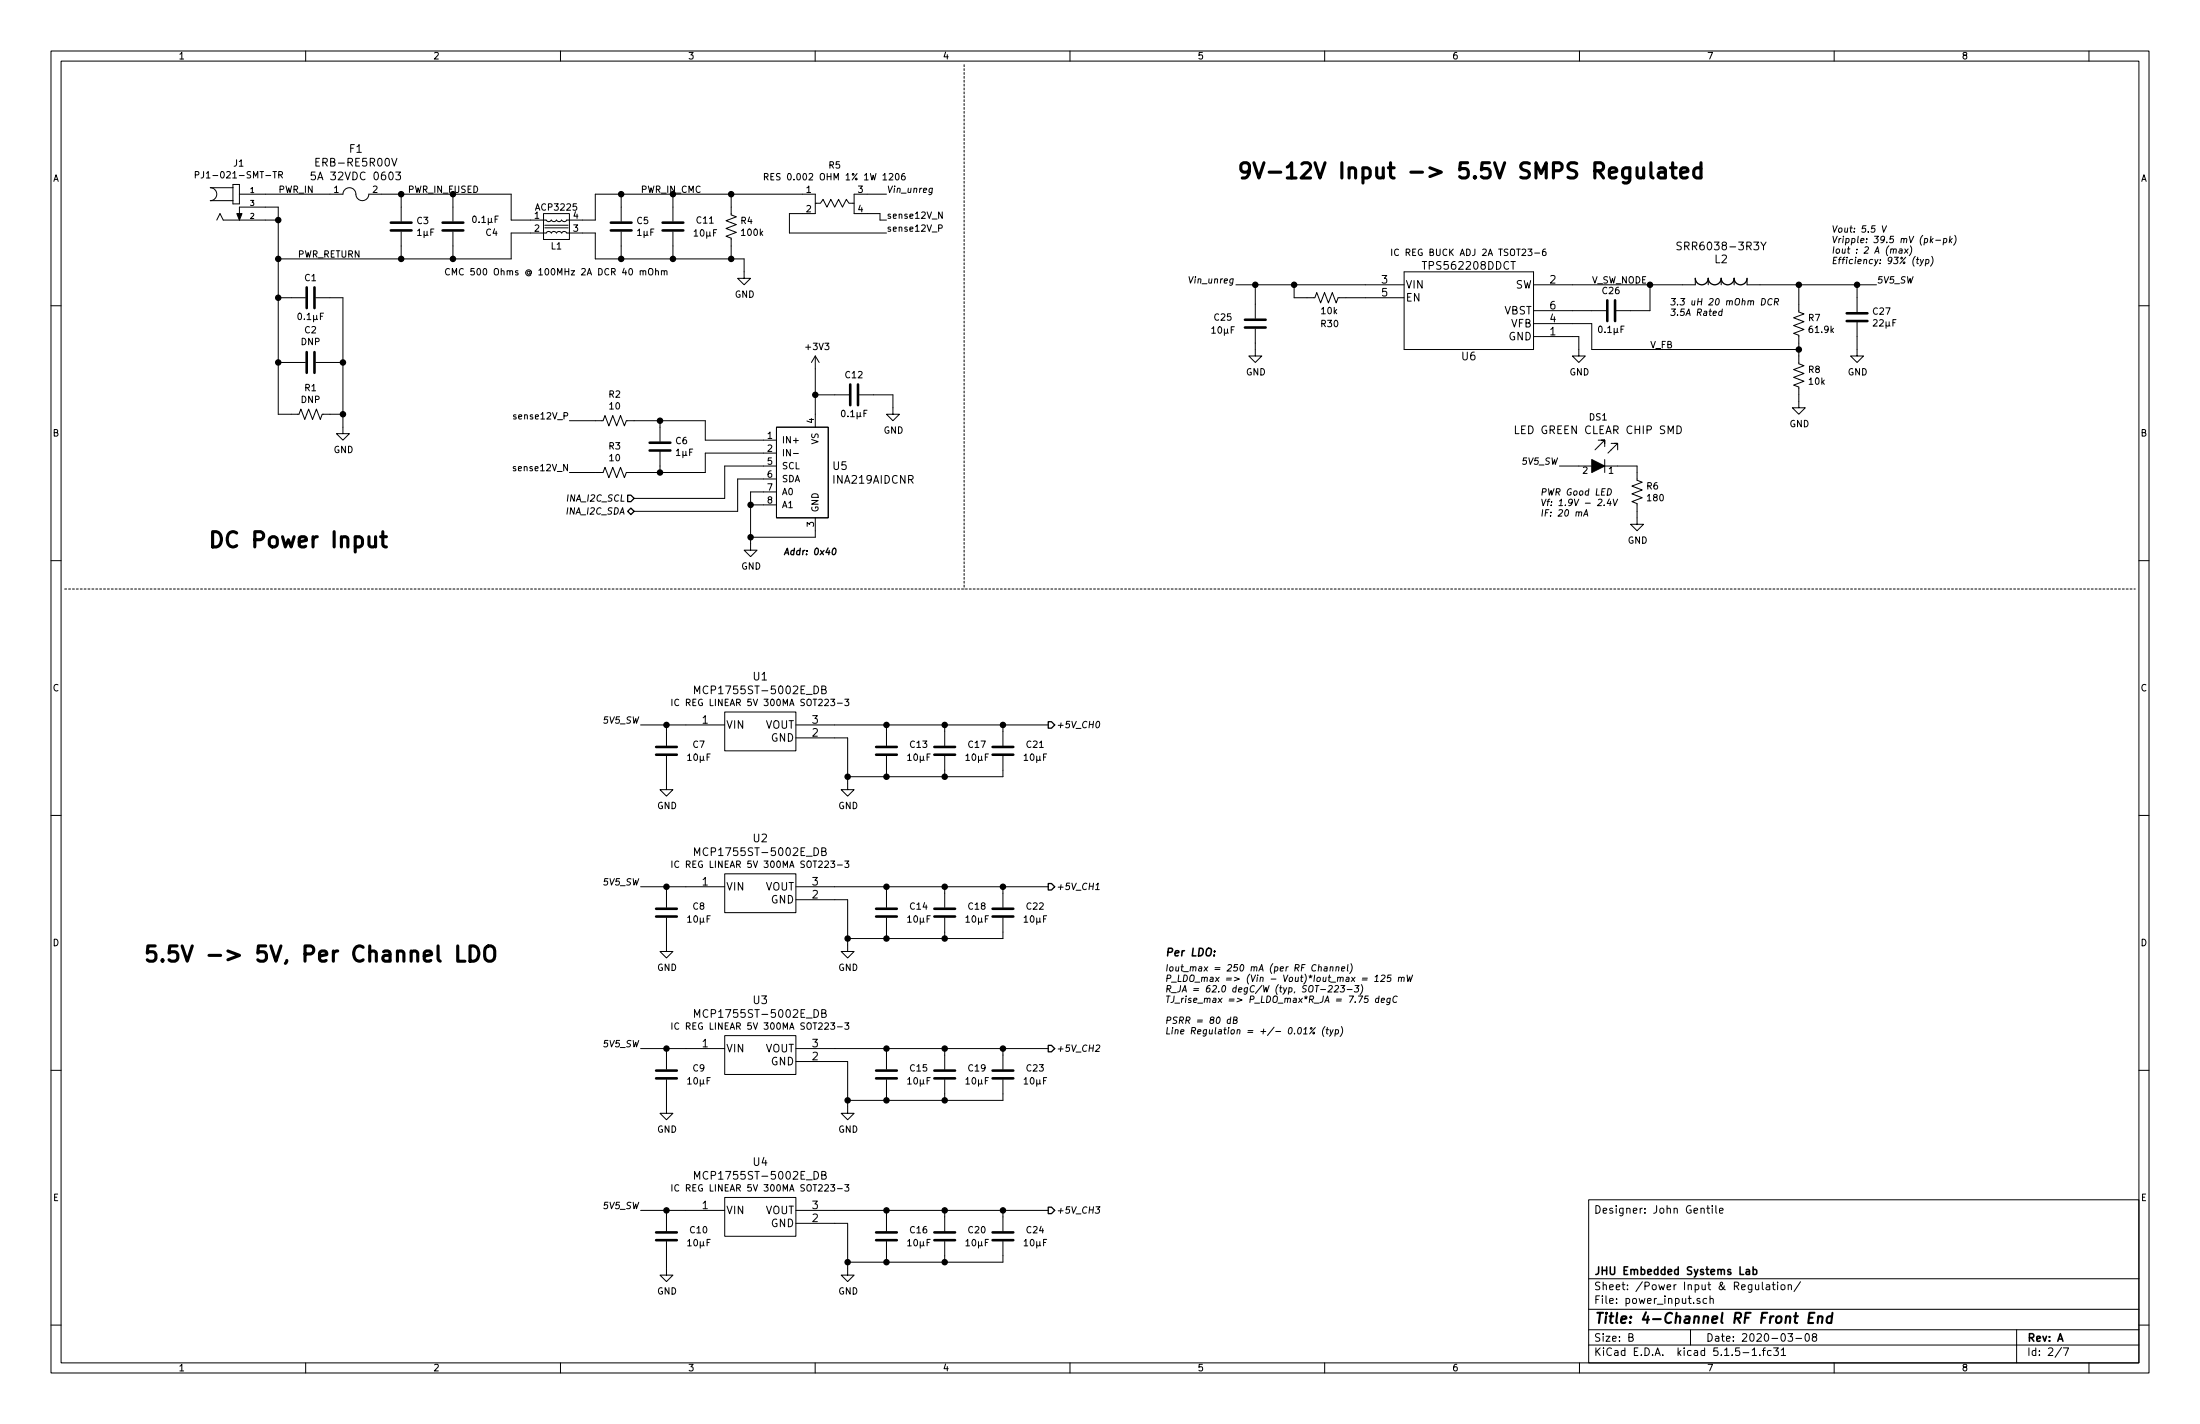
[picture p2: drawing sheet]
<svg xmlns="http://www.w3.org/2000/svg" width="432mm" height="279mm" viewBox="0 0 432 279" stroke-linecap="round" stroke-linejoin="round" font-family="sans-serif">
<g fill="none" stroke="#000" stroke-width=".2">
<path d="M10 10h411.8v259.4h-411.8zM12 12h407.8v255.4h-407.8zM60 10v2M110 10v2M160 10v2M210 10v2M260 10v2M310 10v2M360 10v2M410 10v2M38.3 34.3h.6l.1-.5-.7-.1v1.2M45.7 36.8h-4.4a1.27 1.27 0 0 1 1.2 1.3 1.27 1.27 0 0 1-1.2 1.3h4.4"/>
<path d="M45.7 36.2h1.3v3.8h-1.3zM47 38.1h20.3a1.31 1.31 0 0 1 1.5-1.3 1.31 1.31 0 0 1 1.1 1.6 1.27 1.27 0 0 0 1.4 1 1.27 1.27 0 0 0 1.1-1.3h27.9v5.1h6.9l.4 .3 .4-.1a.32 .32 0 0 1 .6 .1l.4-.1a.32 .32 0 0 1 .6 .1l.5-.1a.32 .32 0 0 1 .5 .1l.4-.1 .2-.2h5.6v-5.1h43.2v3.8h-5.1v3.8h19.1M54.7 34.3h.6l.1-.2v-.3l-.7-.1v1.2M55 34.3l.4 .6M61.8 33.8h-.7v.7l.2-.2 .5 .1 .1 .2-.1 .5-.2 .2-.5-.2M76.9 31.1l.5 1.5 .5-1.5M77.7 33.8h.9l-.5 .5 .4 .1 .1 .2-.1 .6-.6 .1-.2-.2M78.7 38.1v5.3M88.9 38.1v5.3M121.9 38.1v5.3M132.1 38.1v5.3M143.5 38.1v4.1l1 .3-2 .8 2 .8-2 .7 2 .8-2 .8 1 .3v4.1"/>
<path d="M150 34.7l.7-.1v-.4l-.7-.2v1.3M150.3 34.7l.4 .6M151.3 34.6h.4M151.9 34h-.6v1.3h.6M160 39.9h1l.5-.8 .8 1.5 .8-1.5 .7 1.5 .8-1.5 .8 1.5 .7-1.5 .5 .8h1M174 38.1h-6.4v3.8h5.1v1.3h1.3M175.8 34.2l.2-.2a.67 .67 0 0 1 .5 .7 .67 .67 0 0 1-.5 .6l-.3-.5zM177.5 34l-.4 .2-.2 .4 .2 .7h.4l.2-.2-.2-.5-.3-.1-.3 .3M183 37h-.5l-.2 .5 .2 .3 .4-.1M183 36.9l-.1 1-.3 .3-.3-.1M10 60h2M42.5 43.2l.7-1.3 .6 1.3h10.8"/>
<path d="M47 43.2v-2.6h7.6v40.7h4.1l.4-1 .7 2 .8-2 .7 2 .8-2 .8 2 .3-1h4.1M54.6 50.8h45.7v-5.1h6.9l.2-.2 .4-.1a.33 .33 0 0 0 .6 .1l.4-.1a.33 .33 0 0 0 .6 .1l.5-.1a.33 .33 0 0 0 .5 .1l.5-.1 .4 .3h5.5v5.1h29.2v3.8h1.3l-1.3 1.3-1.2-1.3h1.2M54.6 58.4h5.3M62 58.4h5.3v26.7h1.3l-1.3 1.3-1.3-1.3h1.3M78.7 45.5v5.3M88.2 52.8a.6 .6 0 0 0-.8 .4 .6 .6 0 0 0 .6 .7l.2-.1M88.8 53.9v-1.2l.4 .9 .4-.9v1.2M88.9 45.5v5.3M106.7 41.9h5.1v5.1h-5.1zM106.9 44.7h4.6M106.9 44.2h4.6M121.9 45.5v5.3"/>
<path d="M127.4 52.9l.2-.2a.45 .45 0 0 1 .5 .4l-.1 .8h-.5a.92 .92 0 0 1-.1-1zM128.7 53.2h.5v.7M128.7 52.7v1.2M129.8 53.2h.5l.1 .7M129.8 53.1v.8M130.4 53.3l.2-.2 .3 .1v.7M132.1 45.5v5.3M184.2 44.8l.7-.1v-.5l-.7-.1v1.3M184.9 41.6v1.2l-.7-1.2v1.2M233.4 54.3l.3 1.2 .5-1.2M242.6 55.9h33M246.4 55.9v6.6"/>
<path d="M254 55.9v2.5h4.1l.3-1 .8 2 .8-2 .7 2 .8-2 .8 2 .3-1h13M273.2 48.9v1.2M274.5 49a.56 .56 0 0 0-.7 .1 .56 .56 0 0 0 0 .7l.3 .3 .4-.1M275.6 53.3h25.4v15.3h-25.4zM301.2 49.7h1M303.3 48.9h-.3a.87 .87 0 0 0 0 1.2l.4-.1v-.5l-.4-.1-.3 .2M323.8 55.9v5.1h-6.6M330 47.6l-.6-.1-.3 .3 .1 .3 .7 .3v.5a.62 .62 0 0 1-.8 0M332.7 54.6v1.3h-31.7M335.3 54.6v1.3M337.8 54.6v1.3M340.4 54.6v1.3"/>
<path d="M342.9 54.6v1.3h25.4M345.6 47.5l.5 .8 .5-.8M345.8 58.6a.65 .65 0 0 1 .7 .7 .65 .65 0 0 1-.8 .5zM347.8 58.7a.61 .61 0 0 0-.8 .4 .61 .61 0 0 0 .4 .7l.3-.1M348.3 59.2l.7-.1v-.4l-.6-.1-.2 1.2M348.6 59.2l.4 .6M353.1 55.9v5.3l1 .4-2.1 .8 2.1 .7-2.1 .8 2.1 .7-2.1 .8 1.1 .4v5.6l1 .4-2.1 .7 2.1 .8-2.1 .7 2.1 .8-2.1 .8 1.1 .3v4.1h1.2l-1.2 1.3-1.3-1.3h1.3M364.5 55.9v5.3M369.4 44.3l.3 1.3 .6-1.3M371.7 49l.2-.2 .3 .1-.1 .8M372.8 48.9h.5v.8M373.3 49.1l-.4 .1-.2 .2 .1 .3 .5-.1"/>
<path d="M373.9 48.8l.5 .9M374.5 48.8l-.7 .9M375 48.2a1.49 1.49 0 0 1-.3 2M376.1 50.9h.5M376.4 50.5l-.1 1.1 .2 .1M376.9 50.9l.2 .8M377.5 50.9l-.5 1.1-.2 .2M378 51h.5l.1 .5-.3 .2h-.4M378 50.9l-.1 1.3M379 47.1l.3 .5M379.1 50.3a1.46 1.46 0 0 1-.2 1.9M379.4 46.8l-.5 .5"/>
<path d="M379.9 47.1h1M381.5 46.8h.5l.1 .6-.3 .2h-.4M381.5 46.8l-.1 1.3M382.8 46.4l-.2 1.2M382.8 47.1l.3 .5M383.2 46.8l-.6 .5M383.7 46.2a1.49 1.49 0 0 1-.3 1.9M419.8 60h2M54.6 71.1h5.3M62 71.1h5.3M160 69.9v13.9M160 77.5h6.6"/>
<path d="M160 69.9l-.7 1.2M160 69.9l.8 1.2M168.7 77.5h6.6v3.8h1.2l-1.2 1.3-1.3-1.3h1.3M246.4 64.5v5.4h1.2l-1.2 1.2-1.3-1.2h1.3M301 66h8.9v3.9h1.2l-1.2 1.2-1.3-1.2h1.3M301 63.5h11.4v5.1h40.7M301 61h14.2M338 61.1h-.4l-.2 .2v.5h.5M338 60.6l-.1 1.3M364.5 63.2v6.7h1.3l-1.3 1.2-1.3-1.2h1.3M101.2 91.6l-.3-.1-.2 .2 .1 .2 .4 .1v.3h-.5M101.3 81.4h-.3l-.2 .2v.1l.5 .2v.3h-.5"/>
<path d="M111.8 82.6h6.6l.3-1.1 .8 2.1 .8-2.1 .7 2.1 .8-2.1 .8 2.1 .3-1h15.5v3.8h14M129.5 82.6v4M129.5 88.6v4.1M147.3 99.1h5.1M152.4 83.8h10.2v17.8h-10.2zM152.4 96.5h-5.1v11.5h1.3l-1.3 1.2-1.3-1.2h1.3M152.4 88.9h-14v3.8h-15.5l-.3 1-.8-2-.8 2-.7-2-.8 2-.8-2-.3 1h-6.6M152.4 91.4h-10.2v6.4h-17.7M152.4 94h-7.6v6.3h-20.3M155.7 89h1M297.4 83.6v1.5h.7M306.1 91.4h6.3"/>
<path d="M313.7 86.4h.6M314.9 99.1v.1M315 91.4h6.3v2.8l1 .4-2 .8 2 .7-2 .8 2 .8-2 .7 1 .4v4.1h1.3l-1.3 1.2-1.3-1.2h1.3M315 86.4v.6v-.6h-.7h.7l-1.9 1.9M315 87v.6M315 90.2v2.5M315.6 95.9a.65 .65 0 0 1 .7 .7 .65 .65 0 0 1-.9 .6zM315.9 97.9l-.5 .9h.8M316.1 98.4l-.1 .8M316.2 87h.7M316.6 97.9l.3 1.3 .6-1.3M317.5 88.3v-1.3h-.6h.6l-1.9 1.9"/>
<path d="M329.1 83.6a.77 .77 0 0 1 .9 .7 .77 .77 0 0 1-.9 .8zM10 110h2M160 101.6v3.8h-12.7M310.8 101.3l.6-1.3 .2 1.3M311 100.9h.6M419.8 110h2M131.9 137.2v1.3M133.2 137.3a.6 .6 0 0 0-.8 .4 .6 .6 0 0 0 .6 .8l.2-.2M136.3 136.1v-1.5l.5 1.1 .5-1.1v1.5M142.2 139.7h14v7.6h-14zM161.3 135.3l.7-.1 .1-.3-.1-.2-.7-.1v1.5h.6l.3-.3a.41 .41 0 0 0-.4-.5M164.4 138h.9"/>
<path d="M165.8 137.2h.8l-.4 .5 .3 .1v.5l-.1 .2-.6-.2M10 160h2M125.7 142.2h16.5M130.8 148.3v6.6h1.3l-1.3 1.3-1.3-1.3h1.3M130.8 142.2v4.1M156.2 144.8h10.2v10.1h1.2l-1.2 1.3-1.3-1.3h1.3M156.2 142.2h49.5M174 142.2v4.1M174 148.3v4.1M185.4 142.2v4.1M185.4 148.3v4.1M196.8 142.2v4.1"/>
<path d="M196.8 148.3v4.1h-30.4M215.3 141.7l.2-.2a.67 .67 0 0 1 .4 .7 .67 .67 0 0 1-.6 .6l-.2-.5zM419.8 160h2M125.7 174h16.5M130.8 174v4.1M131.9 168.9v1.3M133.2 169.1a.6 .6 0 0 0-.8 .4 .6 .6 0 0 0 .6 .7l.2-.1M136.3 167.9v-1.6l.5 1.1 .5-1.1v1.6M142.2 171.5h14v7.6h-14zM156.2 176.5h10.2v10.2h1.2l-1.2 1.3-1.3-1.3h1.3M156.2 174h49.5M161.3 167.1l.7-.2 .1-.3-.1-.2-.7-.1v1.6h.6l.3-.3a.41 .41 0 0 0-.4-.5"/>
<path d="M164.4 169.7h.9M165.8 168.9h.8l-.4 .5 .3 .1v.6l-.1 .1-.6-.1M174 174v4.1M185.4 174v4.1M196.8 174v4.1M215 174.5h.7M215.1 173.6l.4-.3-.1 1.2M130.8 180.1v6.6h1.3l-1.3 1.3-1.3-1.3h1.3M136.3 199.6v-1.5l.5 1.1 .5-1.1v1.5M161.3 198.8l.7-.1 .1-.3-.1-.2-.7-.1v1.5h.6l.3-.3a.41 .41 0 0 0-.4-.5M174 180.1v4.1M185.4 180.1v4.1"/>
<path d="M196.8 180.1v4.1h-30.4M241.6 199.5l-.2 1.3M258.8 189.8l.5-.1v.8M258.9 189.3l-.2 1.2M259.2 194.2h1M260 189.7h.5l-.1 .8M260.5 190l-.7 .2 .2 .3h.4M260.8 193.5l.5-.1 .2 .2-.1 .3-.8 .7h.8M261.1 189.8l.5-.1v.8M261.1 189.7l-.1 .8M262 193.5l.5-.1 .2 .2-.1 .3-.8 .7h.8M262.3 189.8l.5-.1-.1 .8"/>
<path d="M262.3 189.7l-.1 .8M263.2 193.4h.8l-.5 .5 .4 .2-.2 .5h-.5l-.2-.1M263.3 190.1l.6-.1v-.3h-.3l-.3 .2v.6h.5M264.4 194.2h1M264.6 189.3l-.2 1 .2 .2M265.2 189.1a1.46 1.46 0 0 1-.3 1.9M266 193.4h.8l-.5 .5 .3 .1v.4l-.3 .2-.5-.1M267.2 193.2a1.42 1.42 0 0 1-.2 1.9M267.4 192.3h.9M267.4 191.9h1M268.6 195.4h-.6l-.2 .6 .5-.1 .2 .3v.3l-.3 .2-.5-.1M269.8 192.6h.7"/>
<path d="M269.9 191.7l.4-.4-.1 1.3M270.6 195.9h-.5l-.1 .6 .2 .2 .3-.1M270.7 195.4l-.2 1.3M271.1 196.3l.6-.1v-.3h-.5l-.1 .6 .1 .2 .4-.1M271.1 191.4l.6-.1 .2 .4-1 .9h.8M272.8 195.9h-.4l-.2 .6 .2 .2 .4-.1M272.9 195.9l-.2 1-.2 .2h-.3M273 191.3h-.6l-.1 .6 .5-.1 .2 .1v.5l-.3 .2-.5-.1M274.2 195.6a.61 .61 0 0 0-.8 .3 .61 .61 0 0 0 .4 .8l.3-.1M274.5 191.9l.5-.1v.8M274.5 191.7l-.1 .9M275.1 191.9l.2-.2 .3 .1-.1 .8"/>
<path d="M276.2 191.3l.1 1.3 .4-.9 .1 .9 .5-1.3M10 210h2M125.7 205.7h16.5M130.8 211.8v6.6h1.3l-1.3 1.3-1.3-1.3h1.3M130.8 205.7v4.1M131.9 200.7v1.3M133.2 200.8a.6 .6 0 0 0-.8 .4 .6 .6 0 0 0 .6 .8l.2-.2M142.2 203.2h14v7.6h-14zM156.2 208.3h10.2v10.1h1.2l-1.2 1.3-1.3-1.3h1.3M156.2 205.7h49.5M164.4 201.5h.9M165.8 200.7h.8l-.4 .5 .3 .1v.5l-.1 .2-.6-.2"/>
<path d="M174 205.7v4.1M174 211.8v4.1M185.4 205.7v4.1M185.4 211.8v4.1M196.8 205.7v4.1M196.8 211.8v4.1h-30.4M215.2 205.2l.4-.2 .3 .3-.1 .3-.8 .7h.7M241.5 200h-.3l-.3 .2v.6h.5M242.1 200.2l.6-.1 .1-.2v-.2l-.6-.2-.2 1.3 .7-.1 .1-.3-.3-.2M254.9 201.7l.2-.1a.67 .67 0 0 1 .4 .7 .67 .67 0 0 1-.6 .6l-.2-.5zM255.8 202.9h.7M255.9 202l.4-.4-.1 1.3"/>
<path d="M257.3 201.7h.2v.2h-.3zM257.7 202.6h.3l-.1 .2h-.2zM258.2 201.6l-1.2 1.3M260.1 201.4a1.46 1.46 0 0 0-.3 2M260.3 202h.5M260.5 201.6l-.1 1.1 .3 .2M261.1 202l.2 .9M261.7 202l-.6 1.2-.2 .1M262.2 202.1h.4l.1 .5-.3 .3-.3-.1M262.2 202l-.2 1.3M263.3 201.4a1.46 1.46 0 0 1-.3 2M419.8 210h2"/>
<path d="M125.7 237.5h16.5M130.8 237.5v4.1M131.9 232.4v1.3M133.2 232.6a.6 .6 0 0 0-.8 .4 .6 .6 0 0 0 .6 .7l.2-.1M136.3 231.4v-1.6l.5 1.1 .5-1.1v1.6M142.2 235h14v7.6h-14zM156.2 237.5h49.5M161.3 230.6l.7-.2 .1-.3-.1-.2-.7-.1v1.6h.6l.3-.3a.41 .41 0 0 0-.4-.5M164.4 233.2h.9M165.8 232.4h.8l-.4 .5 .3 .1v.6l-.1 .1-.6-.1M174 237.5v4.1M185.4 237.5v4.1"/>
<path d="M196.8 237.5v4.1M215.1 236.8h.8l-.5 .5 .4 .1v.4l-.3 .2-.5-.1M311.8 235.4h108v32h-108zM335 237.1h.6M335.2 236.6v1.2l.4 .2M336.1 236.6v.1M336.1 237.1v.9M336.8 236.6v1.2l.2 .2M337.5 237.6l.7-.2-.1-.3h-.4l-.2 .2 .1 .7h.5M10 260h2M130.8 243.6v6.6h1.3l-1.3 1.3-1.3-1.3h1.3M156.2 240h10.2v10.2h1.2l-1.2 1.3-1.3-1.3h1.3"/>
<path d="M174 243.6v4.1M185.4 243.6v4.1M196.8 243.6v4.1h-30.4M311.8 256.9h108M311.8 250.9h108M333.6 254.8h-.3l-.2 .2v.2l.5 .1v.4h-.5M335 254.8h-.4l-.3 .2v.6l.3 .2 .4-.1M335.6 254.9l.2-.1h.4l.1 1M335.6 254.3v1.5M344.6 252.1v.9l.4 .1 .2-.2M345.2 252.1v1M345.9 251.6v1.3l.2 .2"/>
<path d="M346.7 252.1h.6v1M347.3 252.4l-.5 .1-.2 .2 .2 .4 .5-.1M347.8 252.1h.6M348.1 251.6v1.3l.3 .2M348.9 251.6v.1M348.9 252.1v1M349.6 252.2l.2-.1 .5 .1v.7l-.3 .2-.4-.2zM351 252.2l.2-.1h.3l.1 1M351 252.1v1M353.4 251.5l-1.3 1.9M419.8 260h2M60 267.4v2"/>
<path d="M110 267.4v2M160 267.4v2M210 267.4v2M260 267.4v2M310 267.4v2M311.8 263.9h108M311.8 260.9h108M319.7 262.4l.7-.1 .1-.2-.1-.4h-.7v1.5h.6l.2-.2 .1-.3-.4-.3M331.8 260.9v3M342.1 265.4h1.2M343.9 264.9l.4-.4v1.5M343.9 266h.9"/>
<path d="M345.4 265.8v.2M345.9 265h.6M346.5 264.5l-.4 .2v1.3M347.6 265h-.4l-.3 .3 .1 .5 .2 .2 .4-.1M348.1 264.5h.9l-.5 .5 .5 .2v.6l-.2 .2-.7-.2M349.6 264.9l.4-.4v1.5M349.6 266h.9M350.9 261.7h.9l-.4 .6 .4 .1v.6l-.2 .2-.7-.2M352.5 262.6h1.1M354.4 261.8l.4-.1a.94 .94 0 0 1 0 1.5 .82 .82 0 0 1-.4-1.4zM356 262.3l-.3-.3 .1-.2 .2-.1h.4l.2 .3-.1 .2-.5 .1-.3 .3 .1 .4 .2 .2h.3l.3-.3-.1-.4-.2-.2M360 267.4v2"/>
<path d="M395.8 260.9v6.5M404.6 264.4l-1.2 1.9M405 264.5h1l-.6 1.5M410 267.4v2"/>
</g>
<path d="M355 258.5h.7M356.1 257.6h-.9l-.3 2h1M356.9 258.4l.3-.1h.5l-.1 1.3M356.9 258.3l-.2 1.3M359.6 258.3a.68 .68 0 0 0-1 .3v.8l.2 .2 .6-.1M359.7 257.6l-.3 2" fill="none" stroke="#000" stroke-width=".41"/>
<path d="M238.4 186.6v.2M342.7 249.1h.6l.1 1M343.4 249.4l-.5 .1-.2 .2 .2 .4 .5-.1M344.1 249.1h.4l.3 .3v.5l-.3 .2-.4-.1M344.1 248.6v1.5" fill="none" stroke="#000" stroke-width=".3"/>
<path d="M46.5 41.9h1l-.5 1.3zM312.4 90.2l2.6 1.2-2.6 1.3z" fill="#000" stroke="#000" stroke-width=".2"/>
<g fill="none" stroke="#000" stroke-width=".51">
<path d="M60.2 56.4v4.1M61.7 56.4v4.1M76.7 43.7h4.1M76.7 45.2h4.1M86.9 43.7h4M86.9 45.2h4M119.9 43.7h4.1M119.9 45.2h4.1M130 43.7h4.1M130 45.2h4.1M315.5 58.9v4.1M317 58.9v4.1"/>
<path d="M60.2 69.1v4.1M61.7 69.1v4.1M166.9 75.4v4.1M168.4 75.4v4.1M244.3 64.3h4.1M244.3 62.7h4.1M362.5 63h4M362.5 61.5h4M127.5 88.4h4.1M127.5 86.9h4.1M128.8 148.1h4M128.8 146.6h4"/>
<path d="M172 148.1h4M172 146.6h4M183.4 148.1h4.1M183.4 146.6h4.1M194.8 148.1h4.1M194.8 146.6h4.1M128.8 179.8h4M128.8 178.3h4M172 179.8h4M172 178.3h4M183.4 179.8h4.1M183.4 178.3h4.1"/>
<path d="M194.8 179.8h4.1M194.8 178.3h4.1M128.8 211.6h4M128.8 210.1h4M172 211.6h4M172 210.1h4M183.4 211.6h4.1M183.4 210.1h4.1M194.8 211.6h4.1M194.8 210.1h4.1M128.8 243.3h4M128.8 241.8h4"/>
<path d="M172 243.3h4M172 241.8h4M183.4 243.3h4.1M183.4 241.8h4.1M194.8 243.3h4.1M194.8 241.8h4.1"/>
</g>
<path d="M332.7 54.6a1.27 1.27 0 0 0 1.3 1.3 1.27 1.27 0 0 0 1.3-1.3 1.27 1.27 0 0 0 1.2 1.3 1.27 1.27 0 0 0 1.3-1.3 1.27 1.27 0 0 0 1.3 1.3 1.27 1.27 0 0 0 1.3-1.3 1.27 1.27 0 0 0 1.2 1.3 1.27 1.27 0 0 0 1.3-1.3M123.2 97.2h.6l.7 .6-.7 .6h-.6zM123.2 100.3l.6-.6 .7 .6-.7 .7zM163.5 107.7l.2-.1a.64 .64 0 0 1 .4 .7 .64 .64 0 0 1-.7 .5l-.1-.4zM205.7 141.6h.7l.6 .6-.6 .7h-.7zM205.7 173.4h.7l.6 .6-.6 .6h-.7zM205.7 205.1h.7l.6 .6-.6 .7h-.7zM205.7 236.9h.7l.6 .6-.6 .6h-.7z" fill="none" stroke="#000" stroke-width=".25"/>
<path d="M189.2 12.7v102.9M12.7 115.6h406.4" fill="none" stroke="#000" stroke-width=".2" stroke-dasharray=".4 .4"/>
<g fill="none" stroke="#000" stroke-width=".61">
<path d="M319.9 32.9v2.5a.81 .81 0 0 1-1.3 .4M319.9 33.1l-.3-.2h-.6l-.4 .3-.1 .3 .1 1.1 .4 .3h.6l.3-.1M321.3 32.9v1.6l.2 .3a.81 .81 0 0 0 1.1-.2M322.6 32.9v2M324 31.9v2.6l.2 .3 .3 .1M325.6 33.1l.3-.2h.5l.3 .2 .2 .3v1.5M326.9 33.6l-.3 .2h-.7a.59 .59 0 0 0-.5 .6 .59 .59 0 0 0 .5 .5h.7l.3-.1M327.9 32.9h1.1M328.3 31.9v2.6l.1 .3 .6 .1M329.9 33.9l1.4-.3-.1-.5-.9-.2-.4 .5v1.1l.1 .3 .3 .1 .9-.1M333.9 33.1l-.3-.2h-.6l-.4 .3-.2 .3v.8l.3 .5 .3 .1h.6l.3-.1M333.9 31.9v3"/>
<path d="M72.4 105.3v1.6l.2 .3a.81 .81 0 0 0 1.1-.2M73.7 105.3v2M74.7 105.3h1.1M75.1 104.3v2.6l.2 .3 .5 .1M86 185.6v2.6l.4 .4M89.8 185.6v3h1.5M92.3 185.6a1.57 1.57 0 0 1 1.7 1 1.57 1.57 0 0 1-.6 1.8l-1.1 .2zM95.2 186a1 1 0 0 1 1.2-.4 1 1 0 0 1 .7 1v1a.99 .99 0 0 1-1 1 .99 .99 0 0 1-1-1z"/>
</g>
<g fill="#000" stroke="#000" stroke-width=".25">
<circle cx="78.7" cy="38.1" r=".51"/>
<circle cx="121.9" cy="38.1" r=".51"/>
<circle cx="143.5" cy="38.1" r=".51"/>
<circle cx="54.6" cy="50.8" r=".51"/>
<circle cx="54.6" cy="58.4" r=".51"/>
<circle cx="54.6" cy="43.2" r=".51"/>
<circle cx="78.7" cy="50.8" r=".51"/>
<circle cx="88.9" cy="50.8" r=".51"/>
<circle cx="121.9" cy="50.8" r=".51"/>
<circle cx="132.1" cy="50.8" r=".51"/>
<circle cx="143.5" cy="50.8" r=".51"/>
<circle cx="246.4" cy="55.9" r=".51"/>
<circle cx="254" cy="55.9" r=".51"/>
<circle cx="323.8" cy="55.9" r=".51"/>
<circle cx="353.1" cy="55.9" r=".51"/>
<circle cx="364.5" cy="55.9" r=".51"/>
<circle cx="54.6" cy="71.1" r=".51"/>
<circle cx="67.3" cy="71.1" r=".51"/>
<circle cx="160" cy="77.5" r=".51"/>
<circle cx="353.1" cy="68.6" r=".51"/>
<circle cx="67.3" cy="81.3" r=".51"/>
<circle cx="129.5" cy="92.7" r=".51"/>
<circle cx="129.5" cy="82.6" r=".51"/>
<circle cx="147.3" cy="99.1" r=".51"/>
<circle cx="147.3" cy="105.4" r=".51"/>
<circle cx="130.8" cy="142.2" r=".51"/>
<circle cx="166.4" cy="152.4" r=".51"/>
<circle cx="174" cy="142.2" r=".51"/>
<circle cx="174" cy="152.4" r=".51"/>
<circle cx="185.4" cy="152.4" r=".51"/>
<circle cx="185.4" cy="142.2" r=".51"/>
<circle cx="196.9" cy="142.2" r=".51"/>
<circle cx="130.8" cy="174" r=".51"/>
<circle cx="174" cy="174" r=".51"/>
<circle cx="185.4" cy="174" r=".51"/>
<circle cx="196.9" cy="174" r=".51"/>
<circle cx="166.4" cy="184.2" r=".51"/>
<circle cx="174" cy="184.2" r=".51"/>
<circle cx="185.4" cy="184.2" r=".51"/>
<circle cx="130.8" cy="205.7" r=".51"/>
<circle cx="166.4" cy="215.9" r=".51"/>
<circle cx="174" cy="215.9" r=".51"/>
<circle cx="174" cy="205.7" r=".51"/>
<circle cx="185.4" cy="215.9" r=".51"/>
<circle cx="185.4" cy="205.7" r=".51"/>
<circle cx="196.9" cy="205.7" r=".51"/>
<circle cx="130.8" cy="237.5" r=".51"/>
<circle cx="174" cy="237.5" r=".51"/>
<circle cx="185.4" cy="237.5" r=".51"/>
<circle cx="196.9" cy="237.5" r=".51"/>
<circle cx="166.4" cy="247.7" r=".51"/>
<circle cx="174" cy="247.7" r=".51"/>
<circle cx="185.4" cy="247.7" r=".51"/>
</g>
<g font-size="4.2">
<text x="242.6" y="35.1">9V-12V Input -&gt; 5.5V SMPS Regulated</text>
<text x="40.6" y="107.5">DC Power Input</text>
<text x="27.9" y="188.7">5.5V -&gt; 5V, Per Channel LDO</text>
</g>
<text font-size="2.8" x="312.8" y="259.7">Title: 4-Channel RF Front End</text>
<g font-size="2.1">
<text x="68.6" y="30">F1</text>
<text x="62.1" y="35.4">5A 32VDC 0603</text>
<text x="62.5" y="32.7">ERB-RE5R00V</text>
<text x="279.8" y="52.9">TPS562208DDCT</text>
<text x="330.2" y="49.1">SRR6038-3R3Y</text>
<text x="336.6" y="51.6">L2</text>
<text x="271.2" y="55.6">3</text>
<text x="271.2" y="58.2">5</text>
<text x="275.8" y="56.6">VIN</text>
<text x="275.8" y="59.2">EN</text>
<text x="297.4" y="56.6">SW</text>
<text x="304.2" y="55.6">2</text>
<text x="295.2" y="61.7">VBST</text>
<text x="296.6" y="64.2">VFB</text>
<text x="304.2" y="65.8">1</text>
<text x="304.2" y="63.2">4</text>
<text x="304.2" y="60.7">6</text>
<text x="286.9" y="70.7">U6</text>
<text x="296.1" y="66.8">GND</text>
<text x="298.1" y="85.2">LED GREEN CLEAR CHIP SMD</text>
<text x="163.5" y="92.2">U5</text>
<text x="163.7" y="94.9">INA219AIDCNR</text>
<text x="137.6" y="136.2">MCP1755ST-5002E_DB</text>
<text x="147.9" y="133.5">U1</text>
<text x="137.8" y="142">1</text>
<text x="142.5" y="143">VIN</text>
<text x="150.2" y="143">VOUT</text>
<text x="159.4" y="142">3</text>
<text x="151.3" y="145.5">GND</text>
<text x="159.4" y="144.5">2</text>
<text x="137.6" y="167.9">MCP1755ST-5002E_DB</text>
<text x="147.9" y="165.3">U2</text>
<text x="137.8" y="173.7">1</text>
<text x="159.4" y="173.7">3</text>
<text x="142.5" y="174.7">VIN</text>
<text x="150.2" y="174.7">VOUT</text>
<text x="151.3" y="177.3">GND</text>
<text x="159.4" y="176.3">2</text>
<text x="228.6" y="187.6">Per LDO:</text>
<text x="147.9" y="197">U3</text>
<text x="137.6" y="199.7">MCP1755ST-5002E_DB</text>
<text x="137.8" y="205.5">1</text>
<text x="142.5" y="206.5">VIN</text>
<text x="150.2" y="206.5">VOUT</text>
<text x="151.3" y="209">GND</text>
<text x="159.4" y="208">2</text>
<text x="159.4" y="205.5">3</text>
<text x="137.6" y="231.4">MCP1755ST-5002E_DB</text>
<text x="147.9" y="228.8">U4</text>
<text x="137.8" y="237.2">1</text>
<text x="142.5" y="238.2">VIN</text>
<text x="150.2" y="238.2">VOUT</text>
<text x="159.4" y="239.8">2</text>
<text x="159.4" y="237.2">3</text>
<text x="312.8" y="238.1">Designer: John Gentile</text>
<text x="151.3" y="240.8">GND</text>
<text x="312.8" y="250.1">JHU Embedded Systems Lab</text>
<text x="312.8" y="255.8">File: power_input.sch</text>
<text x="312.8" y="253.1">Sheet: /Power Input &amp; Regulation/</text>
<text x="312.8" y="263.2">Size: B</text>
<text x="334.8" y="263.2">Date: 2020-03-08</text>
<text x="397.8" y="263.2">Rev: A</text>
<text x="312.8" y="266">KiCad E.D.A. kicad 5.1.5-1.fc31</text>
<text x="397.8" y="266">Id: 2/7</text>
</g>
<g font-size="1.8">
<text x="35" y="11.6">1</text>
<text x="85" y="11.6">2</text>
<text x="135" y="11.6">3</text>
<text x="185" y="11.6">4</text>
<text x="235" y="11.6">5</text>
<text x="285" y="11.6">6</text>
<text x="335" y="11.6">7</text>
<text x="385" y="11.6">8</text>
<text x="10.4" y="35.6">A</text>
<text x="39.9" y="35">PJ1-021-SMT-TR</text>
<text x="45.9" y="32.7">J1</text>
<text x="151.9" y="35.4">RES 0.002 OHM 1% 1W 1206</text>
<text x="162.7" y="33.1">R5</text>
<text x="420.2" y="35.6">A</text>
<text x="54.6" y="37.8">PWR_IN</text>
<text x="65.6" y="37.8">1</text>
<text x="73.2" y="37.8">2</text>
<text x="80" y="37.8">PWR_IN_FUSED</text>
<text x="105.4" y="41.3">ACP3225</text>
<text x="125.7" y="37.8">PWR_IN_CMC</text>
<text x="158.3" y="37.8">1</text>
<text x="158.3" y="41.7">2</text>
<text x="168.4" y="37.8">3</text>
<text x="168.4" y="41.7">4</text>
<text x="174" y="37.8">Vin_unreg</text>
<text x="81.9" y="44">C3</text>
<text x="82" y="46.3">1µF</text>
<text x="92.9" y="43.7">0.1µF</text>
<text x="95.4" y="46.3">C4</text>
<text x="104.9" y="42.9">1</text>
<text x="104.9" y="45.5">2</text>
<text x="112.5" y="45.5">3</text>
<text x="112.5" y="42.9">4</text>
<text x="125" y="44">C5</text>
<text x="125.1" y="46.3">1µF</text>
<text x="136.4" y="46.4">10µF</text>
<text x="136.8" y="43.9">C11</text>
<text x="145.4" y="44">R4</text>
<text x="145.7" y="46.3">100k</text>
<text x="174" y="45.5">sense12V_P</text>
<text x="174" y="42.9">sense12V_N</text>
<text x="359.4" y="45.6">Vout: 5.5 V</text>
<text x="359.4" y="47.7">Vripple: 39.5 mV (pk-pk)</text>
<text x="58.4" y="50.5">PWR_RETURN</text>
<text x="108.2" y="48.9">L1</text>
<text x="274.7" y="50.2">IC REG BUCK ADJ 2A TSOT23-6</text>
<text x="359.4" y="49.8">Iout : 2 A (max)</text>
<text x="359.4" y="51.8">Efficiency: 93% (typ)</text>
<text x="59.8" y="55.2">C1</text>
<text x="90.3" y="54">CMC 500 Ohms @ 100MHz 2A DCR 40 mOhm</text>
<text x="144.2" y="58.4">GND</text>
<text x="233.9" y="55.6">Vin_unreg</text>
<text x="312.4" y="55.6">V_SW_NODE</text>
<text x="314.6" y="57.7">C26</text>
<text x="327.7" y="59.9">3.3 uH 20 mOhm DCR</text>
<text x="368.3" y="55.6">5V5_SW</text>
<text x="58.6" y="62.8">0.1µF</text>
<text x="59.8" y="65.4">C2</text>
<text x="238" y="65.5">10µF</text>
<text x="238.4" y="62.9">C25</text>
<text x="259.4" y="64.2">R30</text>
<text x="259.4" y="61.6">10k</text>
<text x="313.9" y="65.3">0.1µF</text>
<text x="327.7" y="62">3.5A Rated</text>
<text x="355" y="63">R7</text>
<text x="355.3" y="65.3">61.9k</text>
<text x="367.7" y="61.7">C27</text>
<text x="367.8" y="64.1">22µF</text>
<text x="59.1" y="67.7">DNP</text>
<text x="158.3" y="68.7">+3V3</text>
<text x="323.8" y="68.3">V_FB</text>
<text x="59.8" y="76.8">R1</text>
<text x="166" y="74.2">C12</text>
<text x="244.6" y="73.7">GND</text>
<text x="308.1" y="73.7">GND</text>
<text x="355" y="73.2">R8</text>
<text x="355.1" y="75.5">10k</text>
<text x="362.7" y="73.7">GND</text>
<text x="59.1" y="79.1">DNP</text>
<text x="101.4" y="82.3">sense12V_P</text>
<text x="119.5" y="78">R2</text>
<text x="119.7" y="80.3">10</text>
<text x="159.8" y="83" transform="rotate(-90 159.8 83)">4</text>
<text x="165.3" y="81.8">0.1µF</text>
<text x="312" y="82.5">DS1</text>
<text x="351.2" y="83.8">GND</text>
<text x="10.4" y="85.6">B</text>
<text x="65.5" y="88.9">GND</text>
<text x="119.5" y="88.2">R3</text>
<text x="132.7" y="87.1">C6</text>
<text x="132.8" y="89.5">1µF</text>
<text x="150.6" y="86.1">1</text>
<text x="150.6" y="88.6">2</text>
<text x="153.4" y="87">IN+</text>
<text x="153.4" y="89.5">IN-</text>
<text x="160.7" y="87.2" transform="rotate(-90 160.7 87.2)">VS</text>
<text x="173.4" y="85.1">GND</text>
<text x="420.2" y="85.6">B</text>
<text x="101.3" y="92.5">sense12V_N</text>
<text x="119.7" y="90.5">10</text>
<text x="150.6" y="91.2">5</text>
<text x="150.6" y="93.7">6</text>
<text x="153.4" y="92.1">SCL</text>
<text x="153.4" y="94.6">SDA</text>
<text x="299.1" y="91.2">5V5_SW</text>
<text x="310.7" y="93">2</text>
<text x="315.7" y="93">1</text>
<text x="111.4" y="101">INA_I2C_SDA</text>
<text x="111.6" y="98.4">INA_I2C_SCL</text>
<text x="150.6" y="96.3">7</text>
<text x="150.6" y="98.8">8</text>
<text x="153.4" y="97.2">A0</text>
<text x="153.4" y="99.7">A1</text>
<text x="160.7" y="100.6" transform="rotate(-90 160.7 100.6)">GND</text>
<text x="302.3" y="97.2">PWR Good LED</text>
<text x="302.3" y="99.3">Vf: 1.9V - 2.4V</text>
<text x="302.3" y="101.3">IF: 20 mA</text>
<text x="323.2" y="96">R6</text>
<text x="323.4" y="98.3">180</text>
<text x="159.8" y="103.4" transform="rotate(-90 159.8 103.4)">3</text>
<text x="319.5" y="106.7">GND</text>
<text x="145.5" y="111.8">GND</text>
<text x="153.7" y="108.9">Addr: 0x40</text>
<text x="10.4" y="135.6">C</text>
<text x="420.2" y="135.6">C</text>
<text x="118.7" y="142">5V5_SW</text>
<text x="133.9" y="138.5">IC REG LINEAR 5V 300MA SOT223-3</text>
<text x="207.3" y="142.9">+5V_CH0</text>
<text x="135.1" y="149.3">10µF</text>
<text x="136" y="146.7">C7</text>
<text x="178.3" y="149.3">10µF</text>
<text x="178.7" y="146.7">C13</text>
<text x="189.7" y="149.3">10µF</text>
<text x="190.1" y="146.7">C17</text>
<text x="201.1" y="149.3">10µF</text>
<text x="201.5" y="146.7">C21</text>
<text x="129" y="158.8">GND</text>
<text x="164.5" y="158.8">GND</text>
<text x="118.7" y="173.7">5V5_SW</text>
<text x="133.9" y="170.3">IC REG LINEAR 5V 300MA SOT223-3</text>
<text x="136" y="178.5">C8</text>
<text x="178.7" y="178.5">C14</text>
<text x="190.1" y="178.5">C18</text>
<text x="201.5" y="178.5">C22</text>
<text x="207.3" y="174.6">+5V_CH1</text>
<text x="10.4" y="185.6">D</text>
<text x="135.1" y="181">10µF</text>
<text x="178.3" y="181">10µF</text>
<text x="189.7" y="181">10µF</text>
<text x="201.1" y="181">10µF</text>
<text x="420.2" y="185.6">D</text>
<text x="129" y="190.5">GND</text>
<text x="164.5" y="190.5">GND</text>
<text x="228.6" y="190.6">Iout_max = 250 mA (per RF Channel)</text>
<text x="228.6" y="192.7">P_LDO_max =&gt; (Vin - Vout)*Iout_max = 125 mW</text>
<text x="228.6" y="194.7">R_JA = 62.0 degC/W (typ, SOT-223-3)</text>
<text x="228.6" y="196.8">TJ_rise_max =&gt; P_LDO_max*R_JA = 7.75 degC</text>
<text x="133.9" y="202">IC REG LINEAR 5V 300MA SOT223-3</text>
<text x="228.6" y="200.9">PSRR = 80 dB</text>
<text x="228.6" y="202.9">Line Regulation = +/- 0.01% (typ)</text>
<text x="118.7" y="205.5">5V5_SW</text>
<text x="207.3" y="206.4">+5V_CH2</text>
<text x="135.1" y="212.8">10µF</text>
<text x="136" y="210.2">C9</text>
<text x="178.3" y="212.8">10µF</text>
<text x="178.7" y="210.2">C15</text>
<text x="189.7" y="212.8">10µF</text>
<text x="190.1" y="210.2">C19</text>
<text x="201.1" y="212.8">10µF</text>
<text x="201.5" y="210.2">C23</text>
<text x="129" y="222.2">GND</text>
<text x="164.5" y="222.2">GND</text>
<text x="133.9" y="233.8">IC REG LINEAR 5V 300MA SOT223-3</text>
<text x="10.4" y="235.6">E</text>
<text x="118.7" y="237.2">5V5_SW</text>
<text x="207.3" y="238.1">+5V_CH3</text>
<text x="420.2" y="235.6">E</text>
<text x="135.1" y="244.5">10µF</text>
<text x="135.5" y="242">C10</text>
<text x="178.3" y="244.5">10µF</text>
<text x="178.7" y="242">C16</text>
<text x="189.7" y="244.5">10µF</text>
<text x="190.1" y="242">C20</text>
<text x="201.1" y="244.5">10µF</text>
<text x="201.5" y="242">C24</text>
<text x="129" y="254">GND</text>
<text x="164.5" y="254">GND</text>
<text x="35" y="269">1</text>
<text x="85" y="269">2</text>
<text x="135" y="269">3</text>
<text x="185" y="269">4</text>
<text x="235" y="269">5</text>
<text x="285" y="269">6</text>
<text x="335" y="269">7</text>
<text x="385" y="269">8</text>
</g>
<g font-size="1.4">
<text x="49.1" y="37.8">1</text>
<text x="49.1" y="40.4">3</text>
<text x="49.1" y="42.9">2</text>
</g>
</svg>
